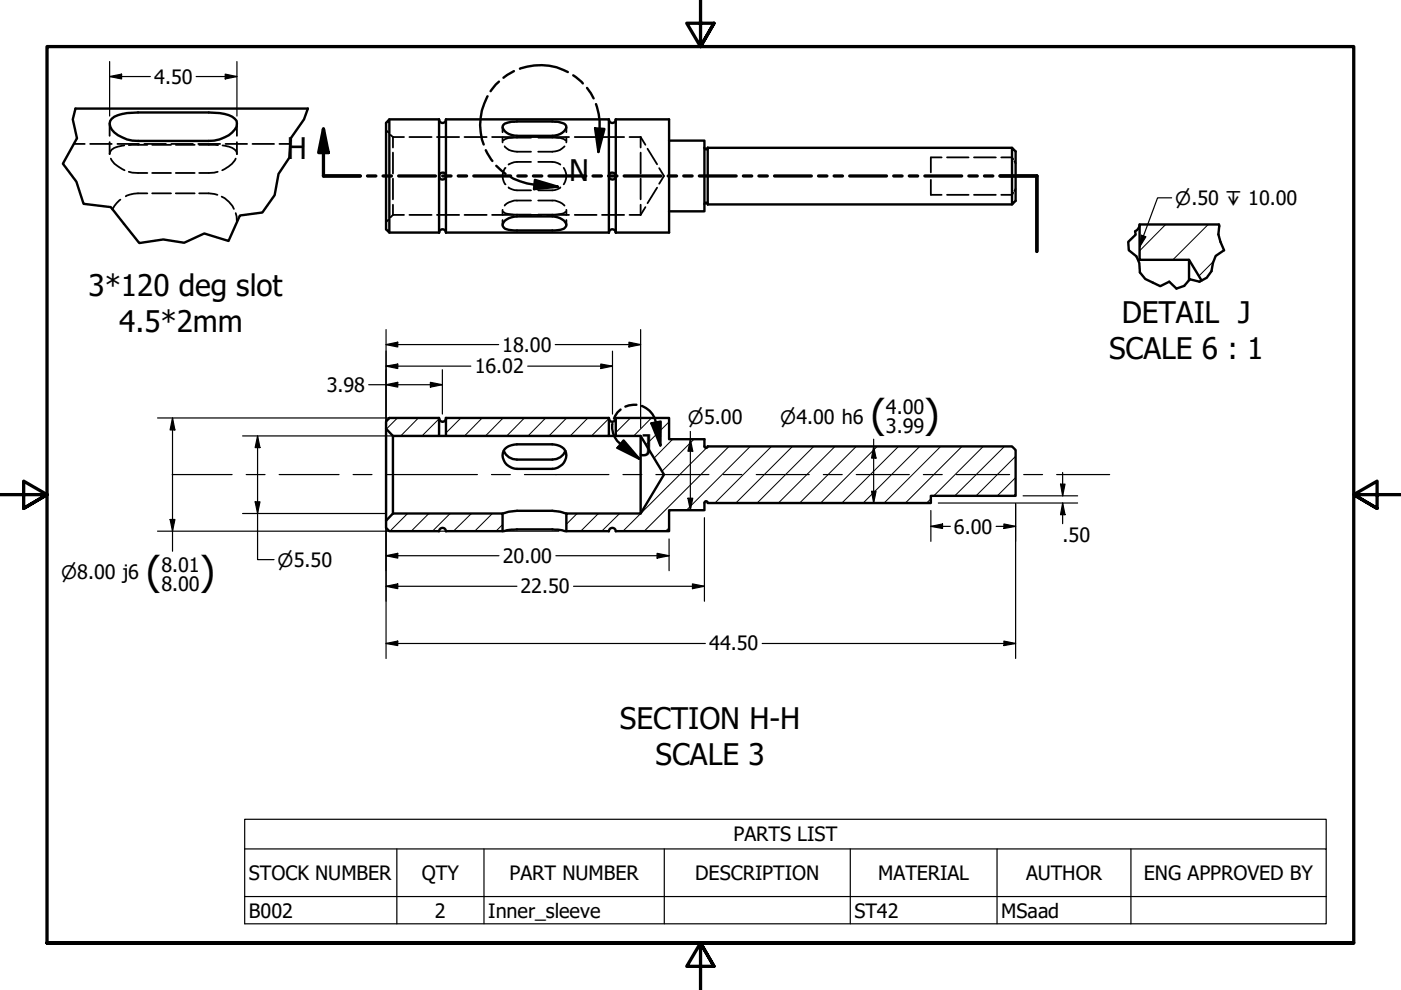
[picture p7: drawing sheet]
<svg xmlns="http://www.w3.org/2000/svg" width="297mm" height="210mm" viewBox="0 0 297 210" stroke-linecap="round" stroke-linejoin="round" font-family="sans-serif">
<!-- layer: Hatch (ANSI) -->
<g fill="none" stroke="#000" stroke-width=".21">
<path d="M247.1 47.6l-5.5 5.6M256.2 47.6l-7.5 7.5M257.3 55.4l-3.1 3.1M84.3 88.6l-2.4 2.4M88.7 88.6l-3.7 3.8M93.1 88.8l-3.6 3.6M97.7 88.6l-3.1 3.2M102.2 88.6l-3.7 3.8M106.7 88.6l-3.8 3.8M111.2 88.6l-3.8 3.8M115.7 88.6l-3.7 3.8M120.1 88.6l-3.7 3.8"/>
<path d="M124.7 88.6l-3.8 3.8M129.1 88.7l-3.7 3.7M133.7 88.6l-3.1 3.1M138.1 88.6l-3.7 3.8M141.9 89.4l-4.9 4.9M142.6 93.1l-3.9 4M147.1 93.1l-6.8 6.8M149.8 95l-17.7 17.6M150.1 94.7h.1M154.6 94.7l-18 17.9M159.1 94.7l-13.6 13.5M163.6 94.7l-12 12"/>
<path d="M168 94.7l-12 12M172.5 94.7l-12 12M177 94.7l-12 12M181.5 94.7l-12 12M186 94.7l-12 12M190.5 94.7l-12 12M195 94.7l-12 12M199.5 94.7l-12 12M204 94.7l-12 12M208.5 94.7l-10.5 10.4M213 94.7l-10.6 10.4M215.3 96.7l-8.4 8.4"/>
<path d="M86.4 108.9l-3.7 3.7M90.9 108.9l-3.7 3.7M95.4 108.9l-3.7 3.7M99.9 108.9l-3.8 3.7M104.4 108.9l-3.8 3.7M106.6 111.2l-1.4 1.4M122.4 108.9l-2.3 2.3M126.9 108.9l-3.8 3.7M131.4 108.9l-3.8 3.7M141.9 111.9l-.8 .7M197.4 105.8l-.9 .9M215.3 101.3l-3.8 3.8"/>
</g>
<!-- layer: Hidden (ANSI) -->
<g fill="none" stroke="#000" stroke-width=".38">
<path d="M15.7 30.5h2.3M19.1 30.5h4.6M23.2 30.1v2.6a1.87 1.87 0 0 1 1.8-1.6l1.4-.3M23.2 26.2v2.6M23.5 33.6a5.1 5.1 0 0 0 2.9 2.5M24.9 30.5h4.6M27.3 36.4l.8 .2 3.1 .1M30.6 30.5h4.6M31.2 30.7l-3.9 .1M32.3 36.7h4M32.3 30.7h4M36.3 30.5h4.6"/>
<path d="M37.3 36.7h4M37.3 30.7h4M42 30.5h4.7M42.2 30.7l4 .1M46.2 36.4l-.8 .2-3.2 .1M47.8 30.5h4.6M50 33.6a5.3 5.3 0 0 1-2.9 2.5M50.2 30.1v2.6a1.88 1.88 0 0 0-1.7-1.6l-1.3-.3M50.2 26.2v2.6M53.5 30.5h4.6M59.2 30.5h2.3M81.9 27.6l.5 .5"/>
<path d="M82.8 28.6l.5 .5M83.3 29.1h2.4M83.3 29.1v2.2M83.3 32.4v4.4M83.3 37.9v4.4M86.8 29.1h4.7M92.6 29.1h4.7M98.5 29.1h4.7M104.3 29.1h4.7M106.6 27v1M106.6 29.1v1.1M107 31l.1 .2a3.2 3.2 0 0 0 2.5 1h3"/>
<path d="M107.2 35.6a2.72 2.72 0 0 0 0 3.5M107.8 39.7l1.2 .6 3.6 .1M110.2 29.1h4.6M112.6 29.2h-4.7l-1.2 .6M112.6 34.3l-3.6 .1-1.2 .5M114.1 29.2h4.6l1.2 .6M114.1 34.3l3.6 .1 1.1 .5M116 29.1h4.6M118.8 39.7a2.53 2.53 0 0 1-1.7 .7h-3M119.5 35.6a2.95 2.95 0 0 1 0 3.5M119.7 31l-.1 .2a3.2 3.2 0 0 1-2.5 1h-3M120.1 27v1"/>
<path d="M120.1 29.1v1.1M121.9 29.1h4.6M127.6 29.1h4.7M133.5 29.1h2.3M135.8 29.1v2.2M135.8 32.4v4.4M135.8 37.9v4.4M135.8 29.1l1 1.6M137.3 31.5l2 3.3M139.3 39.8l-2 3.3M139.8 35.7l1 1.6-1 1.7M197.4 38.1v3.2h2.2"/>
<path d="M199.6 33.4h-2.2v3.1M200.8 33.4h4.6M206.5 33.4h4.6M212.3 33.4h2.3l.2 .4M215.1 34.2l.2 .4M25.5 42.3l-.7 .7-1 1.4M31.2 41a8.1 8.1 0 0 0-4.5 .6M32.3 41h4M37.3 41h4M42.2 41h2.1l1.8 .3M47 41.7a5.5 5.5 0 0 1 2.6 2.6M50 45.2l.2 1.8"/>
<path d="M82.4 46.6l-.5 .5M83.3 45.6h2.4M83.3 43.4v2.2M83.3 45.6l-.5 .5M86.8 45.6h4.7M92.6 45.6h4.7M98.5 45.6h4.7M104.3 45.6h4.7M106.6 44.5v1.1M106.6 46.6v1.1M106.7 44.9l.7 .4 1.6 .2h3.6M110.2 45.6h4.6"/>
<path d="M112.6 42.5h-3.6l-.5 .2a2.35 2.35 0 0 0-1.5 .9M114.1 42.5h3.6l1 .4 1 .7M116 45.6h4.6M119.9 44.9l-.7 .4-1.5 .2h-3.6M120.1 44.5v1.1M120.1 46.6v1.1M121.9 45.6h4.6M127.6 45.6h4.7M133.5 45.6h2.3M135.8 43.4v2.2M136.8 43.9l-1 1.7M200.8 41.3h4.6"/>
<path d="M206.5 41.3h4.6M214.8 40.9l-.2 .4h-2.3M215.3 40l-.2 .5"/>
</g>
<!-- layer: Visible (ANSI) -->
<g fill="none" stroke="#000" stroke-width=".51">
<path d="M16 23h49.3M23.7 25.2a8.7 8.7 0 0 1 5.6-1.4h15a11.4 11.4 0 0 1 4.9 .9 1.63 1.63 0 0 1 .6 2.8 7.2 7.2 0 0 1-5.5 2.4h-15a7.5 7.5 0 0 1-5.6-2.4 1.68 1.68 0 0 1 0-2.3zM82.5 25.3v24l-.6-.7v-22.5zM82.5 25.3h10.6v24h-10.6M93.1 25.3a.73 .73 0 0 0 .7 .8 .73 .73 0 0 0 .8-.8M94.6 25.3h34.5v24h-34.5zM106.8 26.4l1.1-.5 1.7-.1h7.5l1.6 .1a1.33 1.33 0 0 1 1.4 1.1 2.93 2.93 0 0 1-3 1.8h-7.5a2.94 2.94 0 0 1-3-1.8zM129.1 25.3a.73 .73 0 0 0 .7 .8 .73 .73 0 0 0 .8-.8M130.6 25.3h11.3v24h-11.3zM141.9 29.8h7.5v15h-7.5M149.4 31.3a.35 .35 0 0 0 .3 .4 .35 .35 0 0 0 .4-.4M150.1 31.3v12h64.5"/>
<path d="M150.1 31.3h64.5M214.6 31.3l.7 .8v10.5l-.7 .7zM93.1 49.3a.73 .73 0 0 1 .7-.7 .73 .73 0 0 1 .8 .7M107.1 46.8l.8-.5 1.7-.4h7.5a2.93 2.93 0 0 1 3 1.8 1.57 1.57 0 0 1-1.9 1.1l-9.2 .1-1.1-.2a1.09 1.09 0 0 1-1.1-.4 1.09 1.09 0 0 1 0-1.2zM129.1 49.3a.73 .73 0 0 1 .7-.7 .73 .73 0 0 1 .8 .7M149.4 43.3a.35 .35 0 0 1 .3-.3 .35 .35 0 0 1 .4 .3M241.6 47.6a1.71 1.71 0 0 1-.9 1.5M241.6 55.1l-.3 .1M252.1 55.1v4.3M258.4 47.6h-16.8v7.5h10.5l2.7 4.4M81.9 90.9v19.5M82.5 88.6h10.6v3.8h-9.8l-1.4-1.5v-1.5z"/>
<path d="M83.3 92.4v16.5M93.1 88.6l.1 .5a.74 .74 0 0 0 .9 .3 .74 .74 0 0 0 .5-.8M93.1 92.4h1.5M94.6 88.6h34.5v3.8h-34.5zM106.8 95.6a2.95 2.95 0 0 0 2.8 1.8h7.5a2.95 2.95 0 0 0 2.8-1.8M107.1 95.2a3.6 3.6 0 0 1 2.5-1h7.5a2.57 2.57 0 0 1 2.9 2.9 3.1 3.1 0 0 1-2.9 2.3h-7.5a2.8 2.8 0 0 1-2.5-4.2zM129.1 88.6a.74 .74 0 0 0 .5 .8 .74 .74 0 0 0 .8-.3l.2-.5M129.1 92.4h1.5M135.8 92.4v16.5M149.4 94.6a.35 .35 0 0 0 .3 .4 .35 .35 0 0 0 .4-.4M149.4 94.7v-1.6h-7.5v-4.5h-11.3v3.8h5.2l5 8.2-5 8.3h-15.7v3.7h9a.73 .73 0 0 1 .7-.7 .73 .73 0 0 1 .8 .8l11.3-.1v-4.4h7.5v-1.8a.35 .35 0 0 1 .4-.1 .35 .35 0 0 1 .3 .3l47.3 .1v-1.6h17.9v-9.7l-.7-.7h-64.5M83.3 108.9h23.3v3.7l-12 .1a.73 .73 0 0 0-.8-.8 .73 .73 0 0 0-.7 .7h-10.6l-.6-.7v-1.5z"/>
<path d="M106.6 112.6l3-.4h7.5l3 .4M106.6 108.9l1.3-.4 1.7-.2h7.5l1.6 .2 1.4 .4"/>
<circle cx="93.8" cy="37.3" r=".76"/>
<circle cx="129.8" cy="37.3" r=".74"/>
</g>
<!-- layer: Break Line (ANSI) -->
<path d="M16 23l-.6 2.3 .9 4-3 5.4 2.9 3.8 1.5 4.7 5.8 .7 6 7.6 5.1-.7 4.5 .7 4.2-2 5.2 1.6 2.4-5.4 4.7-.6 2.6-3.7 .9-4.5 2.2-3.5 .4-4.1 2.8-4 .8-2.3M258.4 47.6l-.1 2.1 .5 1.6 .7 1.8-1.8 1.2-.5 1.4a3.9 3.9 0 0 1-2.9 4l-2-.5-1.2 1.4-1.7 .6-1.5-1.5-1.9 1-3.2-1.5-1.1-1.4a4.6 4.6 0 0 0-2.4-4.7l-.1-1.8 1.6-1.5-.1-.7" fill="none" stroke="#000" stroke-width=".51"/>
<!-- layer: Section Line (ANSI) -->
<g fill="none" stroke="#000" stroke-width=".7">
<path d="M68.6 27.3l1 5.1h-2zM68.6 27.3v10h7.8M77.9 37.3h1.8M81.2 37.3h1.8M84.5 37.3h7.8M93.9 37.3h1.7M97.2 37.3h1.7M100.5 37.3h7.8M109.8 37.3h1.8M113.1 37.3h1.8M116.4 37.3h7.8M125.7 37.3h1.8"/>
<path d="M129 37.3h1.8M132.3 37.3h7.8M141.7 37.3h1.7M145 37.3h1.7M148.3 37.3h7.8M157.6 37.3h1.8M160.9 37.3h1.8M164.2 37.3h7.8M173.5 37.3h1.8M176.8 37.3h1.8M180.1 37.3h7.9M189.5 37.3h1.8"/>
<path d="M192.8 37.3h1.8M196.1 37.3h7.8M205.4 37.3h1.8M208.7 37.3h1.8M212 37.3h7.8v16"/>
</g>
<path d="M68.6 27.3l1 5.1h-2z" fill-rule="evenodd" fill="#000"/>
<!-- layer: Detail Boundary (ANSI) -->
<g fill="none" stroke="#000" stroke-width=".51">
<path d="M105.8 17.3l-.7 .6-1.1 1.4M109 15.1l-2.3 1.4M110.2 14.6a12.4 12.4 0 0 1 10.2 .7M121.5 16l2.1 1.7M124.5 18.6l1.4 2.3M103 31.8l1.4 2.3M103.4 20.4a12.5 12.5 0 0 0-.8 10.2M105.2 35.2l2 1.7M108.3 37.6a13.5 13.5 0 0 0 5 1.6l5 .4M113.4 38.1l4.9 1.5-5.1 .5zM126.2 27.2l1.9 .1-1.2 4.9zM126.4 22.1a12.9 12.9 0 0 1 .7 5.2l-.2 4.9"/>
<path d="M129.9 89.9a4.4 4.4 0 0 0 1.7 4.2l3.9 3.2M131.6 86.8l-.7 .6-.7 1.3M132.2 93.4l3.3 3.9-4.6-2.3zM134.9 85.8l-1.6 .2-.7 .2M136.1 86.1a4.6 4.6 0 0 1 3 3.5l.9 4.9M138.1 89.8l2-.4-.1 5.1z"/>
</g>
<g fill="#000">
<path d="M126.2 27.2l1.9 .1-1.2 4.9z" fill-rule="evenodd"/>
<path d="M113.4 38.1l4.9 1.5-5.1 .5z" fill-rule="evenodd"/>
<path d="M132.2 93.4l3.3 3.9-4.6-2.3z" fill-rule="evenodd"/>
<path d="M138.1 89.8l2-.4-.1 5.1z" fill-rule="evenodd"/>
</g>
<!-- layer: Symbol (ANSI) -->
<path d="M242 49.9l1 .3-1.4 2.2zM248.4 41.9h-3l-3.8 10.5M51.9 180v-6.3h229.3v6.3M51.9 180h229.3v10.1M51.9 180v15.9h229.3v-5.8M84.1 180v15.9M102.6 180v15.9M140.8 180v15.9M180.3 180v15.9M211.4 180v15.9M239.8 180v15.9M51.9 190.1h229.3" fill="none" stroke="#000" stroke-width=".25"/>
<!-- layer: Border (ANSI) -->
<path d="M148.5 -.1v10l-2.9-5h5.8l-2.9 5 2.9-5M0 104.9h10l-5-2.9v5.8l5-2.9-5 2.9M297 104.9h-10l5-2.9v5.8l-5-2.9 5 2.9M10 199.9v-190h277v190h-277h277M151.4 204.9l-2.9-5 2.9 5h-5.8l2.9-5v10" fill="none" stroke="#000" stroke-width=".7"/>
<!-- layer: Dimension (ANSI) -->
<g fill="none" stroke="#000" stroke-width=".25">
<path d="M23.2 16.2l2.6-.5v1zM23.2 16.2h8.7M23.2 13.1v11.5M41.6 16.2h8.6M47.8 15.7l2.4 .5-2.4 .5zM50.2 13.1v11.5M81.9 73.1l2.4-.5v1zM81.9 77.6l2.4-.4v.9zM81.9 69.9v19.4M81.9 73.1h23.8M81.9 77.6h17.9M93.8 78.4v9.4"/>
<path d="M111.9 77.6h18M117.7 73.1h18.1M127.4 77.2l2.5 .4-2.5 .5zM129.9 74.5v13.3M133.3 72.6l2.5 .5-2.5 .5zM135.8 69.9v20.9M33.4 88.6h59.6M36.6 88.6l.5 2.6h-1zM36.6 88.6v28.3M51.4 92.4h41.6M54.6 92.4l.5 2.5h-1zM54.6 92.4v26.3h3.5"/>
<path d="M78.2 81.6h15.6M81.9 81.6l2.4-.5v1zM91.2 81.1l2.6 .5-2.6 .5zM146.4 93.1l.5 2.6h-1zM146.4 91.5v16.7M185.2 94.7l.5 2.4h-.9zM185.2 93.1v13.6M33.4 112.6h85.1M36.1 110.1h1l-.5 2.5zM51.4 108.9h30.3M54.1 106.4h1l-.5 2.5zM81.9 117.8l2.4-.5v1z"/>
<path d="M81.9 112v27.6M81.9 117.8h23.9M117.9 117.8h24M139.3 117.3l2.6 .5-2.6 .5zM141.9 114.3v6.7M145.9 105.6h1l-.5 2.6zM149.4 109.8v17.7M184.8 104.2h.9l-.5 2.5zM197.4 111.6l2.4-.5v.9zM197.4 111.6h4.1M197.4 108.2v6.6M198.9 106.7h29.6"/>
<path d="M211.2 111.6h4.1M212.9 111.1l2.4 .5-2.4 .4zM215.3 106.8v32.8M216.9 105.1h11.6M224.9 102.7h.9l-.5 2.4zM225.3 106.7l.5 2.4h-.9zM225.3 100.2v4.9M225.3 106.7v4.3M81.9 136.4l2.4-.5v1zM81.9 124.3l2.4-.5v1zM81.9 136.4h67.6M81.9 124.3h27.7"/>
<path d="M121.6 124.3h27.8M146.8 123.8l2.6 .5-2.6 .5zM161.6 136.4h53.7M212.9 135.9l2.4 .5-2.4 .5z"/>
</g>
<g fill="#000">
<path d="M23.2 16.2l2.6-.5v1z" fill-rule="evenodd"/>
<path d="M47.8 15.7l2.4 .5-2.4 .5z" fill-rule="evenodd"/>
<path d="M81.9 73.1l2.4-.5v1z" fill-rule="evenodd"/>
<path d="M81.9 77.6l2.4-.4v.9z" fill-rule="evenodd"/>
<path d="M127.4 77.2l2.5 .4-2.5 .5z" fill-rule="evenodd"/>
<path d="M133.3 72.6l2.5 .5-2.5 .5z" fill-rule="evenodd"/>
<path d="M36.6 88.6l.5 2.6h-1z" fill-rule="evenodd"/>
<path d="M54.6 92.4l.5 2.5h-1z" fill-rule="evenodd"/>
<path d="M81.9 81.6l2.4-.5v1z" fill-rule="evenodd"/>
<path d="M91.2 81.1l2.6 .5-2.6 .5z" fill-rule="evenodd"/>
<path d="M146.4 93.1l.5 2.6h-1z" fill-rule="evenodd"/>
<path d="M185.2 94.7l.5 2.4h-.9z" fill-rule="evenodd"/>
<path d="M36.1 110.1h1l-.5 2.5z" fill-rule="evenodd"/>
<path d="M54.1 106.4h1l-.5 2.5z" fill-rule="evenodd"/>
<path d="M81.9 117.8l2.4-.5v1z" fill-rule="evenodd"/>
<path d="M139.3 117.3l2.6 .5-2.6 .5z" fill-rule="evenodd"/>
<path d="M145.9 105.6h1l-.5 2.6z" fill-rule="evenodd"/>
<path d="M184.8 104.2h.9l-.5 2.5z" fill-rule="evenodd"/>
<path d="M197.4 111.6l2.4-.5v.9z" fill-rule="evenodd"/>
<path d="M212.9 111.1l2.4 .5-2.4 .4z" fill-rule="evenodd"/>
<path d="M224.9 102.7h.9l-.5 2.4z" fill-rule="evenodd"/>
<path d="M225.3 106.7l.5 2.4h-.9z" fill-rule="evenodd"/>
<path d="M81.9 136.4l2.4-.5v1z" fill-rule="evenodd"/>
<path d="M81.9 124.3l2.4-.5v1z" fill-rule="evenodd"/>
<path d="M146.8 123.8l2.6 .5-2.6 .5z" fill-rule="evenodd"/>
<path d="M212.9 135.9l2.4 .5-2.4 .5z" fill-rule="evenodd"/>
</g>
<!-- layer: Symbol (ANSI) -->
<path d="M242 49.9l1 .3-1.4 2.2z" fill-rule="evenodd" fill="#000"/>
<!-- layer: Centerline (ANSI) -->
<g fill="none" stroke="#000" stroke-width=".25">
<path d="M36.5 100.6h12.7M52.2 100.6h4M59.2 100.6h12.7M74.9 100.6h4M81.9 100.6h19.3M104.2 100.6h4M111.2 100.6h17.9M132.1 100.6h4M139.1 100.6h11.2M153.4 100.6h3.9M160.3 100.6h11.3M174.6 100.6h4"/>
<path d="M181.5 100.6h11.3M195.8 100.6h4M202.8 100.6h11.3M217 100.6h4M224 100.6h11.3"/>
</g>
<g font-size="8.4">
<text x="184.7" y="90.6">(</text>
<text x="196" y="90.6">)</text>
<text x="31" y="124.1">(</text>
<text x="42.4" y="124.1">)</text>
</g>
<g font-size="6.3">
<text x="60.8" y="33.8">H</text>
<text x="120.6" y="38.4">N</text>
<text x="18.8" y="62.8">3*120 deg slot</text>
<text x="25.3" y="70.3">4.5*2mm</text>
<text x="237.9" y="68.6">DETAIL J</text>
<text x="235.1" y="76.1">SCALE 6 : 1</text>
<text x="135.6" y="96.7">J</text>
<text x="131.4" y="154.6">SECTION H-H</text>
<text x="139" y="162.2">SCALE 3</text>
</g>
<g font-size="4.2">
<text x="32.7" y="17.8">4.50</text>
<text x="106.5" y="74.6">18.00</text>
<text x="69.3" y="83.1">3.98</text>
<text x="100.6" y="79.2">16.02</text>
<text x="187.8" y="87.9">4.00</text>
<text x="187.8" y="91.8">3.99</text>
<text x="202.2" y="113.1">6.00</text>
<text x="106.6" y="119.4">20.00</text>
<text x="225.3" y="115">.50</text>
<text x="34.2" y="125.3">8.00</text>
<text x="34.2" y="121.3">8.01</text>
<text x="110.4" y="125.8">22.50</text>
<text x="150.4" y="137.9">44.50</text>
<text x="155.5" y="178.4">PARTS LIST</text>
<text x="52.8" y="186.6">STOCK NUMBER</text>
<text x="89.4" y="186.6">QTY</text>
<text x="108" y="186.5">PART NUMBER</text>
<text x="147.4" y="186.6">DESCRIPTION</text>
<text x="186.2" y="186.5">MATERIAL</text>
<text x="217.6" y="186.6">AUTHOR</text>
<text x="242.5" y="186.6">ENG APPROVED BY</text>
<text x="52.8" y="194.5">B002</text>
<text x="92.2" y="194.5">2</text>
<text x="103.5" y="194.6">Inner_sleeve</text>
<text x="181.2" y="194.5">ST42</text>
<text x="212.3" y="194.6">MSaad</text>
</g>
<g font-size="3.9">
<text x="249.2" y="43.5">⌀.50 ↧ 10.00</text>
<text x="145.9" y="90">⌀5.00</text>
<text x="165.4" y="89.9">⌀4.00 h6</text>
<text x="13" y="122.8">⌀8.00 j6</text>
<text x="58.9" y="120.1">⌀5.50</text>
</g>
</svg>
